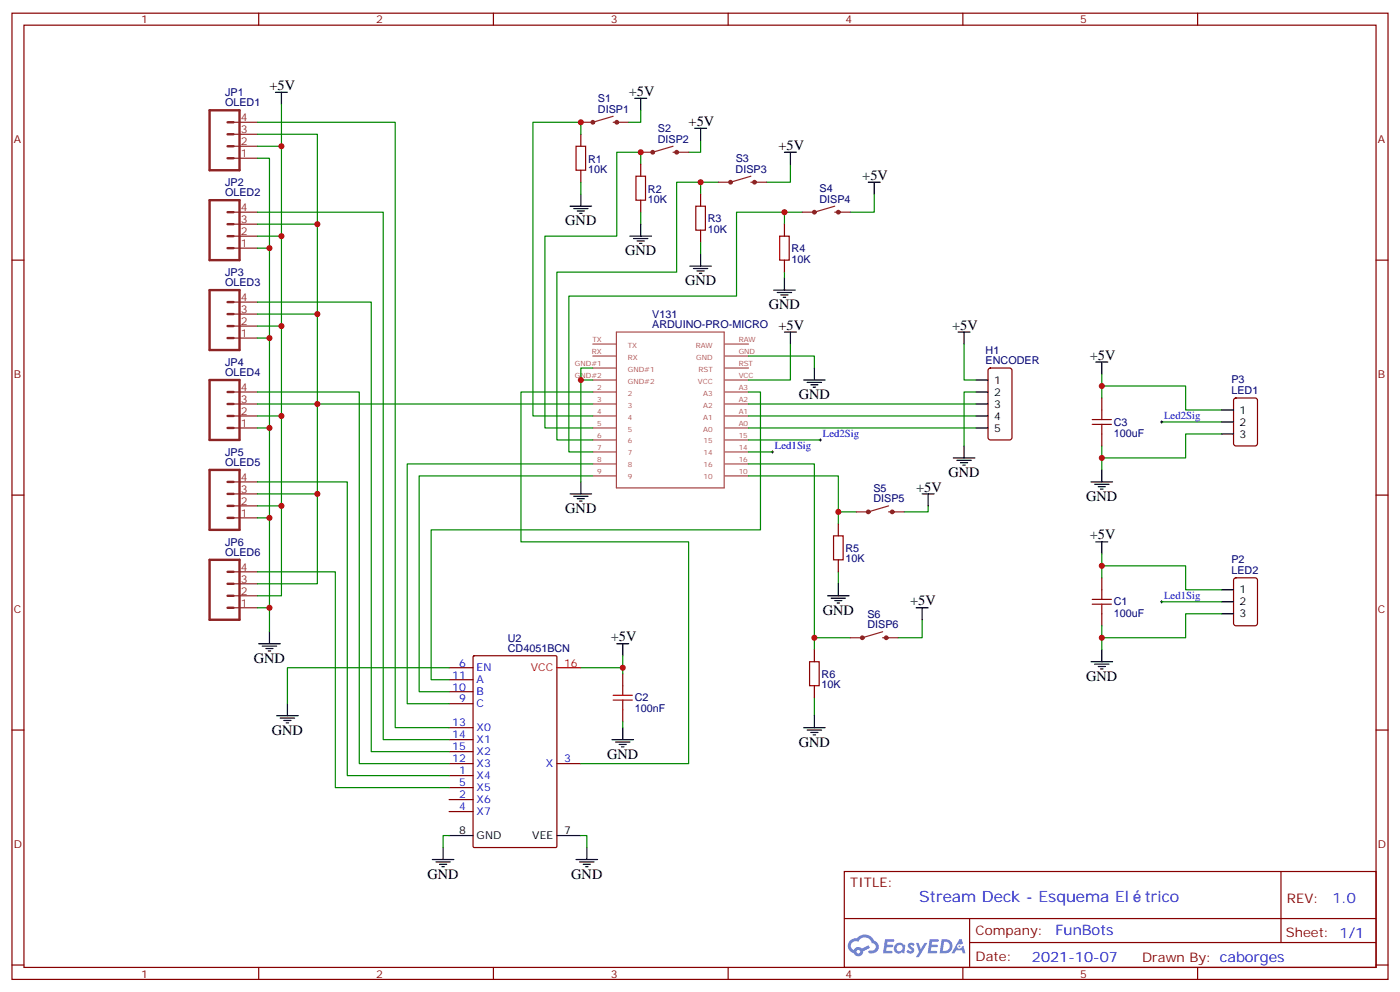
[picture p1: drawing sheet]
<svg xmlns="http://www.w3.org/2000/svg" width="412mm" height="292mm" viewBox="0 0 412 292" stroke-linecap="round" stroke-linejoin="round" font-family="sans-serif">
<g fill="none" stroke="#870000" stroke-width=".35">
<path d="M3.5 3.9h405.4v284.3h-405.4zM7.1 7.4h398.2v277.3h-398.2zM76.2 3.9v3.5M145.3 3.9v3.5M214.5 3.9v3.5M283.6 3.9v3.5M352.8 3.9v3.5M3.5 76.6h3.6M405.3 76.6h3.6M3.5 145.7h3.6M405.3 145.7h3.6M3.5 214.8h3.6"/>
<path d="M405.3 214.8h3.6M248.7 256.5h156.6v28.2h-156.6zM377.3 256.5v20.9M248.7 270.3h156.5M285.6 277.4h119.6M285.6 270.3v14.1M3.5 284h3.6M76.2 284.7v3.5M145.3 284.7v3.5M214.5 284.7v3.5M283.6 284.7v3.5M352.8 284.7v3.5"/>
<path d="M405.3 284h3.6"/>
</g>
<g fill="#5487ff">
<path d="M267.7 277.6a1.22 1.22 0 0 1 1.7 .3l-.4 .6a.47 .47 0 0 0-.3-.4 .47 .47 0 0 0-.5 .2l.1 .2a1.14 1.14 0 0 1 .8 1.8 1.14 1.14 0 0 1-1.9-.1l-.2-.1 .5-.6 .7 .4a.29 .29 0 0 0 .3-.2 .29 .29 0 0 0-.2-.3 1.04 1.04 0 0 1-.6-1.8z"/>
<path d="M260.7 276.4h2.4l.3 .2-.2 .5h-1.8l-.1 .9h1.5l.3 .4-.3 .3h-1.6l-.2 1.1 1.7 .1 .2 .3-.2 .3-2.6 .1z"/>
<path d="M273.8 276.4h2.4l.3 .2-.1 .5h-1.8l-.2 .9h1.6l.3 .4-.4 .3h-1.6l-.1 1.1 1.7 .1 .2 .3-.2 .3h-2.6z"/>
<path d="M282.6 276.4h.7l.3 1.3-.6 .3a.69 .69 0 0 0-1 .2 .69 .69 0 0 0 .4 1 .69 .69 0 0 0 .9-.6l.5-.3 .6 2.2h-.8l-.2-.8h-1.8l-.5 .8h-.8z"/>
<path d="M269.8 277.5h.8l.6 1.8 1.1-1.8h.9l-2.6 4.2h-.8l.9-1.6z"/>
<path d="M277.4 276.4l-.6 4.2h1.3a2.11 2.11 0 0 0 2.5-2.2 2.11 2.11 0 0 0-2.5-2zM278.1 277.1a1.39 1.39 0 0 1 1.7 1.5 1.39 1.39 0 0 1-1.8 1.2h-.3z"/>
<path d="M263.7 278a1.54 1.54 0 0 0-.1 2.2 1.54 1.54 0 0 0 2.2 .1l.6 .3 .3-2.3-.2-.3h-.4a1.49 1.49 0 0 0-2.4 0zM264 279a.94 .94 0 0 1 1.8 0 .94 .94 0 0 1-1.8 0z"/>
<path d="M250.4 276.8a2.18 2.18 0 0 0 1.1 3.7 1.44 1.44 0 0 0 1.6 .9 1.44 1.44 0 0 0 1.2-1.5l2-1-.5-.7-1.9 1a1.47 1.47 0 0 0-2.4 .4 1.39 1.39 0 0 1-.7-1.9 1.39 1.39 0 0 1 2-.5 2.12 2.12 0 0 1 2.2-1.3 2.12 2.12 0 0 1 1.9 1.7 1.14 1.14 0 0 1 1.1 1.4 1.14 1.14 0 0 1-1.7 .7 .43 .43 0 0 0-.5 .4 .43 .43 0 0 0 .4 .5 1.98 1.98 0 0 0 2.5-1.3 1.98 1.98 0 0 0-1.2-2.5 3.1 3.1 0 0 0-5.3-.7l-.9 .1zM252.3 280.1a.55 .55 0 0 1 1.1 0 .55 .55 0 0 1-1.1 0z"/>
<circle cx="282.6" cy="278.5" r=".26"/>
</g>
<g fill="none" stroke="#8c2424" stroke-width=".35">
<path d="M68.8 36h7M68.8 39.5h7M180.6 34.2l-6 1.8h-3.5M180.6 36h4.6M68.8 46.6h7M68.8 43h7M198.3 43l-6 1.8h-3.6M198.3 44.8h4.5M221.2 51.9l-6 1.7h-3.5M221.2 53.6h4.6M68.8 73h7M68.8 69.5h7"/>
<path d="M68.8 66h7M68.8 62.4h7M245.9 60.7l-6 1.7h-3.5M245.9 62.4h4.6M68.8 99.5h7M68.8 96h7M68.8 92.4h7M68.8 88.9h7M68.8 118.9h7M68.8 115.4h7M68.8 125.9h7M68.8 122.4h7"/>
<path d="M68.8 152.4h7M68.8 148.9h7M68.8 145.3h7M68.8 141.8h7M261.8 148.9l-6 1.7h-3.6M261.8 150.6h4.5M68.8 178.9h7M68.8 175.3h7M68.8 171.8h7M68.8 168.3h7M260 185.9l-6 1.8h-3.5M260 187.7h4.6"/>
</g>
<g fill="none" stroke="#8c2424" stroke-width=".71">
<path d="M61.7 32.5h8.9v17.6h-8.9zM67 39.5h1.8M67 36h1.8M61.7 58.9h8.9v17.7h-8.9zM67 43h1.8M67 46.6h1.8M67 66h1.8M67 69.5h1.8M67 73h1.8M67 62.4h1.8M61.7 85.4h8.9v17.6h-8.9zM67 92.4h1.8"/>
<path d="M67 96h1.8M67 99.5h1.8M67 88.9h1.8M61.7 111.8h8.9v17.7h-8.9zM67 118.9h1.8M67 115.4h1.8M61.7 138.3h8.9v17.6h-8.9zM67 122.4h1.8M67 125.9h1.8M67 145.3h1.8M67 148.9h1.8M67 152.4h1.8"/>
<path d="M67 141.8h1.8M61.7 164.7h8.9v17.7h-8.9zM67 171.8h1.8M67 175.3h1.8M67 178.9h1.8M67 168.3h1.8"/>
<circle cx="174.6" cy="36" r=".35"/>
<circle cx="181.7" cy="36" r=".35"/>
<circle cx="192.3" cy="44.8" r=".35"/>
<circle cx="199.3" cy="44.8" r=".35"/>
<circle cx="215.2" cy="53.6" r=".35"/>
<circle cx="222.3" cy="53.6" r=".35"/>
<circle cx="239.9" cy="62.4" r=".35"/>
<circle cx="246.9" cy="62.4" r=".35"/>
<circle cx="255.8" cy="150.6" r=".35"/>
<circle cx="262.8" cy="150.6" r=".35"/>
<circle cx="254" cy="187.7" r=".35"/>
<circle cx="261.1" cy="187.7" r=".35"/>
</g>
<g fill="none" stroke="#870000" stroke-width=".35">
<path d="M171.1 39.5v3.5M171.1 50.1v3.5M188.7 48.3v3.6M188.7 58.9v3.5M206.4 57.2v3.5M206.4 67.7v3.6M231.1 66v3.5M231.1 76.6v3.5M291.3 108.5l.4-.2h5.7l.6 .4 .1 20.1-.5 .6-5.9 .1-.6-.5-.1-20zM324.6 117.1v3.5M363.6 117.3l.5-.2h5.6l.7 .5v12.9l-.4 .7h-5.9l-.7-.4v-13zM324.6 127.7v3.5"/>
<path d="M246.9 154.2v3.5M246.9 164.7v3.6M324.6 170v3.6M363.6 170.2l.5-.2h5.6l.7 .5v12.9l-.4 .7h-5.9l-.7-.4v-13zM132.3 196.5h7M139.4 193.1l.3-.1h24l.3 .1v56l-.1 .3h-24.2l-.3-.2zM183.4 198.3v3.5M239.9 191.2v3.5M324.6 180.6v3.5M132.3 214.1h7M132.3 207.1h7M132.3 203.6h7"/>
<path d="M132.3 200h7M132.3 217.7h7M183.4 208.8v3.6M239.9 201.8v3.5M132.3 235.3h7M132.3 228.2h7M132.3 224.7h7M132.3 238.8h7M132.3 231.8h7M132.3 221.2h7M164 224.7h7.1"/>
</g>
<path d="M164 196.5h7.1" fill="none" stroke="#f00" stroke-width=".35"/>
<g fill="none" stroke="#000" stroke-width=".35">
<path d="M81.1 27.2h3.6M82.9 27.2v3.5M187 28.9h3.5M188.7 28.9v3.6M204.6 37.7h3.5M206.4 37.7v3.6M171.1 57.2v3.5M231.1 44.8h3.5M232.8 44.8v3.5M255.8 53.6h3.5M257.5 53.6v3.6M167.9 60.7h6.4"/>
<path d="M169 61.4h4.2M170 62.1h2.2M170.7 62.8h.7M185.6 69.5h6.3M186.6 70.2h4.3M187.7 70.9h2.1M188.4 71.6h.7M188.7 66v3.5M203.2 78.3h6.3M204.3 79h4.2M205.3 79.7h2.1M206.4 74.8v3.5"/>
<path d="M206 80.4h.7M227.9 85.4h6.3M229 86.1h4.2M230 86.8h2.1M230.7 87.5h.7M231.1 81.8v3.6M231.1 97.7h3.5M232.8 97.7v3.5M282.2 97.7h3.6M284 97.7v3.5M236.7 111.8h6.4M237.8 112.5h4.2"/>
<path d="M238.8 113.2h2.1M239.5 113.9h.7M239.9 108.3v3.5M287.5 111.8h3.5M287.5 115.4h3.5M287.5 118.9h3.5M322.8 106.5h3.5M324.6 106.5v3.6M280.8 134.8h6.4M281.9 135.5h4.2M282.9 136.2h2.1M283.6 136.9h.7"/>
<path d="M284 131.2v3.6M287.5 122.4h3.5M287.5 125.9h3.5M324.6 138.3v3.5M359.8 120.6h3.6M359.8 124.2h3.6M359.8 127.7h3.6M167.9 145.3h6.4M169 146h4.2M170 146.8h2.2M170.7 147.5h.7M171.1 141.8v3.5"/>
<path d="M271.6 145.3h3.6M273.4 145.3v3.6M321.4 141.8h6.3M322.4 142.5h4.3M322.8 159.5h3.5M323.5 143.2h2.1M324.2 143.9h.7M324.6 159.5v3.5M243.8 175.3h6.3M244.8 176h4.3M245.9 176.7h2.1M246.6 177.4h.7"/>
<path d="M246.9 171.8v3.5M269.9 178.9h3.5M271.6 178.9v3.5M359.8 173.6h3.6M359.8 177.1h3.6M76.2 189.4h6.3M77.3 190.1h4.2M78.3 190.9h2.1M79 191.6h.7M79.4 185.9v3.5M181.7 189.4h3.5M183.4 189.4v3.6"/>
<path d="M321.4 194.7h6.3M322.4 195.4h4.3M323.5 196.1h2.1M324.2 196.8h.7M324.6 191.2v3.5M359.8 180.6h3.6M81.5 210.6h6.3M82.5 211.3h4.3M83.6 212h2.1M84.3 212.7h.7M84.7 207.1v3.5M180.3 217.7h6.3"/>
<path d="M181.3 218.4h4.3M182.4 219.1h2.1M183.1 219.8h.7M183.4 214.1v3.6M236.7 214.1h6.4M237.8 214.8h4.2M238.8 215.5h2.1M239.5 216.3h.7M239.9 210.6v3.5M127.4 252.9h6.3M128.4 253.6h4.2M129.5 254.4h2.1"/>
<path d="M130.2 255.1h.7M130.5 249.4v3.5M132.3 245.9h7M164 245.9h7.1M169.7 252.9h6.3M170.7 253.6h4.3M171.8 254.4h2.1M172.5 255.1h.7M172.9 249.4v3.5"/>
</g>
<g fill="none" stroke="#a10000" stroke-width=".35">
<path d="M169.7 43h2.8v7.1h-2.8zM187.3 51.9h2.8v7h-2.8zM205 60.7h2.8v7h-2.8zM229.7 69.5h2.8v7.1h-2.8zM321.7 124.9h5.7M321.7 123.5h5.7M324.6 120.6v2.9M324.6 124.9v2.8M245.5 157.7h2.9v7h-2.9zM321.7 177.8h5.7M321.7 176.4h5.7M324.6 173.6v2.8"/>
<path d="M324.6 177.8v2.8M238.5 194.7h2.8v7.1h-2.8zM180.6 206h5.7M180.6 204.6h5.7M183.4 201.8v2.8M183.4 206v2.8"/>
</g>
<g fill="none" stroke="#008700" stroke-width=".35">
<path d="M75.8 39.5h17.7v132.3h-17.7M75.8 36h40.6v178.1h15.9M82.9 30.7v144.6h-7.1M171.1 39.5v-3.5h-14.1v86.4h17.6M188.7 32.5v3.5h-3.5M75.8 46.6h3.6v139.3M75.8 43h7.1M171.1 53.6v3.6M188.7 48.3v-3.5h-7v24.7h-21.2v56.4h14.1M206.4 41.3v3.5h-3.6M206.4 53.6h-7.1v26.5h-35.3v49.4h10.6M211.7 53.6h-5.3v3.6"/>
<path d="M232.8 48.3v5.3h-7M257.5 57.2v5.2h-7M75.8 62.4h37.1v155.3h19.4M75.8 66h17.7M75.8 69.5h7.1M75.8 73h3.6M188.7 62.4v3.6M206.4 71.3v3.5M231.1 62.4h-14.1v24.7h-49.4v45.9h7M236.4 62.4h-5.3v3.6M75.8 88.9h33.6v132.3h22.9M75.8 92.4h17.7"/>
<path d="M75.8 96h7.1M75.8 99.5h3.6M231.1 80.1v1.7M75.8 115.4h30v109.3h26.5M75.8 118.9h98.8M171.1 111.8h3.5M174.6 108.3h-3.5v33.5M174.6 115.4h-21.1v44.1h49.3v65.2h-31.7M220.5 104.8h19.4v3.5M220.5 115.4h3.5v40.5h-97v44.1h5.3M220.5 118.9h67M232.8 101.2v10.6h-12.3"/>
<path d="M284 101.2v10.6h3.5M287.5 115.4h-3.5v15.8M324.6 113.6h24.6v7h10.6M324.6 110.1v7M75.8 125.9h3.6M75.8 122.4h7.1M174.6 136.5h-54.7v70.6h12.4M220.5 136.5h19.4v51.2M220.5 125.9h67M220.5 122.4h67M220.5 133h7M220.5 129.5h21.2"/>
<path d="M324.6 131.2v7.1M342.2 124.2h17.6M359.8 127.7h-10.6v7.1h-24.6M75.8 141.8h26.5v86.4h30M75.8 145.3h17.7M75.8 148.9h7.1M75.8 152.4h3.6M174.6 140.1h-51.1v63.5h8.8M220.5 140.1h26.4v10.5M252.2 150.6h-5.3v3.6M273.4 148.9v1.7h-7.1M75.8 168.3h23v63.5h33.5"/>
<path d="M75.8 178.9h3.6M246.9 168.3v3.5M324.6 166.5h24.6v7.1h10.6M324.6 163v7M342.2 177.1h17.6M132.3 196.5h-47.6v10.6M171.1 196.5h12.3M183.4 193v5.3M250.5 187.7h-10.6v3.5M271.6 182.4v5.3h-7M324.6 184.1v7.1M359.8 180.6h-10.6v7.1h-24.6"/>
<path d="M183.4 212.4v1.7M239.9 205.3v5.3M132.3 245.9h-1.8v3.5M171.1 245.9h1.8v3.5"/>
</g>
<g fill="none" stroke="#a64a4a" stroke-width=".35">
<path d="M181.6 97.7h31.7v45.9h-31.7zM174.6 101.2h7M174.6 104.8h7M174.6 108.3h7M174.6 111.8h7M174.6 115.4h7M174.6 118.9h7M213.5 101.2h7M213.5 104.8h7M213.5 108.3h7M213.5 111.8h7M213.5 115.4h7"/>
<path d="M213.5 118.9h7M174.6 122.4h7M174.6 125.9h7M174.6 129.5h7M174.6 133h7M174.6 136.5h7M213.5 122.4h7M213.5 125.9h7M213.5 129.5h7M213.5 133h7M213.5 136.5h7M174.6 140.1h7"/>
<path d="M213.5 140.1h7"/>
</g>
<path d="M227.2 133h.7M227.5 132.6v.7M241.3 129.5h.7M241.7 129.1v.7M341.8 124.2h.7M342.2 123.8v.7M341.8 177.1h.7M342.2 176.7v.7" fill="none" stroke="#000" stroke-width=".29"/>
<g fill="#c00">
<circle cx="183.4" cy="196.5" r=".88"/>
<circle cx="93.5" cy="66" r=".88"/>
<circle cx="93.5" cy="92.4" r=".88"/>
<circle cx="93.5" cy="145.3" r=".88"/>
<circle cx="93.5" cy="118.9" r=".88"/>
<circle cx="171.1" cy="36" r=".88"/>
<circle cx="188.7" cy="44.8" r=".88"/>
<circle cx="206.4" cy="53.6" r=".88"/>
<circle cx="231.1" cy="62.4" r=".88"/>
<circle cx="171.1" cy="111.8" r=".88"/>
<circle cx="246.9" cy="150.6" r=".88"/>
<circle cx="239.9" cy="187.7" r=".88"/>
<circle cx="324.6" cy="166.5" r=".88"/>
<circle cx="324.6" cy="187.7" r=".88"/>
<circle cx="324.6" cy="134.8" r=".88"/>
<circle cx="324.6" cy="113.6" r=".88"/>
<circle cx="82.9" cy="148.9" r=".88"/>
<circle cx="82.9" cy="122.4" r=".88"/>
<circle cx="82.9" cy="96" r=".88"/>
<circle cx="82.9" cy="69.5" r=".88"/>
<circle cx="82.9" cy="43" r=".88"/>
<circle cx="79.4" cy="73" r=".88"/>
<circle cx="79.4" cy="99.5" r=".88"/>
<circle cx="79.4" cy="125.9" r=".88"/>
<circle cx="79.4" cy="152.4" r=".88"/>
<circle cx="79.4" cy="178.9" r=".88"/>
</g>
<g font-size="4.6" fill="#00f">
<text x="270.8" y="265.5">Stream Deck - Esquema El</text>
<text x="337.2" y="265.5">trico</text>
</g>
<g font-size="4.2">
<text x="79.4" y="26.5">+5V</text>
<text x="185.2" y="28.2">+5V</text>
<text x="202.8" y="37">+5V</text>
<text x="229.3" y="44.1">+5V</text>
<text x="254" y="52.9">+5V</text>
<text x="166.5" y="66.3">GND</text>
<text x="184.1" y="75.1">GND</text>
<text x="201.8" y="84">GND</text>
<text x="226.5" y="91">GND</text>
<text x="229.3" y="97">+5V</text>
<text x="280.5" y="97">+5V</text>
<text x="321" y="105.8">+5V</text>
<text x="235.3" y="117.5">GND</text>
<text x="279.4" y="140.4">GND</text>
<text x="269.9" y="144.6">+5V</text>
<text x="320" y="147.5">GND</text>
<text x="166.5" y="151">GND</text>
<text x="321" y="158.8">+5V</text>
<text x="268.1" y="178.2">+5V</text>
<text x="242.4" y="181">GND</text>
<text x="179.9" y="188.7">+5V</text>
<text x="74.8" y="195.1">GND</text>
<text x="320" y="200.4">GND</text>
<text x="80.1" y="216.3">GND</text>
<text x="235.3" y="219.8">GND</text>
<text x="178.9" y="223.3">GND</text>
<text x="125.9" y="258.6">GND</text>
<text x="168.3" y="258.6">GND</text>
</g>
<g font-size="4.2" fill="#00f">
<text x="392.5" y="265.7">1.0</text>
<text x="310.9" y="275.3">FunBots</text>
<text x="304" y="283.1">2021-10-07</text>
</g>
<g font-size="3.9" fill="#800">
<text x="250.5" y="261.1">TITLE:</text>
<text x="379.1" y="265.7">REV:</text>
<text x="287.4" y="275.3">Company:</text>
<text x="378.7" y="275.9">Sheet: 1/1</text>
<text x="287.4" y="282.9">Date:</text>
<text x="336.4" y="283">Drawn By: caborges</text>
</g>
<g font-size="3.2" fill="#800">
<text x="41.6" y="6.9">1</text>
<text x="110.8" y="6.9">2</text>
<text x="179.9" y="6.9">3</text>
<text x="249.1" y="6.9">4</text>
<text x="318.2" y="6.9">5</text>
<text x="4.1" y="42">A</text>
<text x="405.9" y="42">A</text>
<text x="4.1" y="111.1">B</text>
<text x="405.9" y="111.1">B</text>
<text x="4.1" y="180.3">C</text>
<text x="405.9" y="180.3">C</text>
<text x="4.1" y="249.4">D</text>
<text x="405.9" y="249.4">D</text>
<text x="41.6" y="287.7">1</text>
<text x="110.8" y="287.7">2</text>
<text x="179.9" y="287.7">3</text>
<text x="249.1" y="287.7">4</text>
<text x="318.2" y="287.7">5</text>
</g>
<g font-size="3.2" fill="#000080">
<text x="66.3" y="28.3">JP1</text>
<text x="66.3" y="31.3">OLED1</text>
<text x="176.1" y="33.2">DISP1</text>
<text x="176.1" y="30.1">S1</text>
<text x="193.8" y="42">DISP2</text>
<text x="193.8" y="38.9">S2</text>
<text x="173.2" y="47.8">R1</text>
<text x="216.7" y="47.7">S3</text>
<text x="173.2" y="50.9">10K</text>
<text x="216.7" y="50.8">DISP3</text>
<text x="66.3" y="57.8">OLED2</text>
<text x="66.3" y="54.7">JP2</text>
<text x="190.9" y="59.7">10K</text>
<text x="190.9" y="56.7">R2</text>
<text x="241.4" y="59.6">DISP4</text>
<text x="241.4" y="56.6">S4</text>
<text x="208.5" y="65.5">R3</text>
<text x="208.5" y="68.5">10K</text>
<text x="233.2" y="77.3">10K</text>
<text x="233.2" y="74.3">R4</text>
<text x="66.3" y="81.2">JP3</text>
<text x="66.3" y="84.3">OLED3</text>
<text x="192.1" y="93.5">V131</text>
<text x="192.1" y="96.7">ARDUINO-PRO-MICRO</text>
<text x="66.3" y="107.7">JP4</text>
<text x="290.3" y="107.2">ENCODER</text>
<text x="290.3" y="104.1">H1</text>
<text x="66.3" y="110.7">OLED4</text>
<text x="362.7" y="112.8">P3</text>
<text x="362.7" y="116.1">LED1</text>
<text x="328.1" y="125.3">C3</text>
<text x="328.1" y="128.5">100uF</text>
<text x="66.3" y="137.2">OLED5</text>
<text x="66.3" y="134.1">JP5</text>
<text x="257.3" y="147.8">DISP5</text>
<text x="257.3" y="144.8">S5</text>
<text x="66.3" y="160.6">JP6</text>
<text x="66.3" y="163.6">OLED6</text>
<text x="249.1" y="165.5">10K</text>
<text x="249.1" y="162.5">R5</text>
<text x="362.7" y="165.8">P2</text>
<text x="362.7" y="169">LED2</text>
<text x="328.1" y="178.2">C1</text>
<text x="255.5" y="184.9">DISP6</text>
<text x="255.5" y="181.8">S6</text>
<text x="328.1" y="181.4">100uF</text>
<text x="149.6" y="191.9">CD4051BCN</text>
<text x="149.6" y="188.8">U2</text>
<text x="242" y="202.6">10K</text>
<text x="242" y="199.5">R6</text>
<text x="187" y="209.6">100nF</text>
<text x="187" y="206.4">C2</text>
</g>
<g font-size="3.2" fill="#8d2323">
<text x="70.9" y="35.6">4</text>
<text x="70.9" y="39.2">3</text>
<text x="70.9" y="46.2">1</text>
<text x="70.9" y="42.7">2</text>
<text x="70.9" y="65.6">3</text>
<text x="70.9" y="62.1">4</text>
<text x="70.9" y="69.1">2</text>
<text x="70.9" y="72.7">1</text>
<text x="70.9" y="88.5">4</text>
<text x="70.9" y="95.6">2</text>
<text x="70.9" y="92.1">3</text>
<text x="70.9" y="99.1">1</text>
<text x="70.9" y="118.5">3</text>
<text x="70.9" y="115">4</text>
<text x="70.9" y="125.6">1</text>
<text x="70.9" y="122.1">2</text>
<text x="70.9" y="141.5">4</text>
<text x="70.9" y="148.5">2</text>
<text x="70.9" y="145">3</text>
<text x="70.9" y="152">1</text>
<text x="70.9" y="167.9">4</text>
<text x="70.9" y="171.4">3</text>
<text x="70.9" y="178.5">1</text>
<text x="70.9" y="175">2</text>
</g>
<g font-size="3.2">
<text x="292.8" y="112.9">1</text>
<text x="292.8" y="116.4">2</text>
<text x="292.8" y="119.9">3</text>
<text x="292.8" y="123.5">4</text>
<text x="365.1" y="121.7">1</text>
<text x="365.1" y="125.2">2</text>
<text x="292.8" y="127">5</text>
<text x="365.1" y="128.8">3</text>
<text x="365.1" y="174.6">1</text>
<text x="365.1" y="178.2">2</text>
<text x="365.1" y="181.7">3</text>
<text x="135.2" y="245.5">8</text>
<text x="166.2" y="245.5">7</text>
<text x="140.4" y="246.9">GND</text>
<text x="156.8" y="246.9">VEE</text>
</g>
<g font-size="3.2" fill="#00f">
<text x="342.9" y="123.3">Led2Sig</text>
<text x="242.4" y="128.6">Led2Sig</text>
<text x="228.2" y="132.1">Led1Sig</text>
<text x="342.9" y="176.2">Led1Sig</text>
<text x="135.2" y="196.1">6</text>
<text x="140.4" y="197.6">EN</text>
<text x="133.2" y="203.2">10</text>
<text x="133.2" y="199.7">11</text>
<text x="140.4" y="201.1">A</text>
<text x="135.2" y="206.7">9</text>
<text x="140.4" y="208.1">C</text>
<text x="140.4" y="204.6">B</text>
<text x="133.2" y="213.8">13</text>
<text x="140.4" y="215.2">X0</text>
<text x="133.2" y="220.8">15</text>
<text x="133.2" y="217.3">14</text>
<text x="140.4" y="218.7">X1</text>
<text x="133.2" y="224.4">12</text>
<text x="135.2" y="227.9">1</text>
<text x="140.4" y="225.8">X3</text>
<text x="140.4" y="222.2">X2</text>
<text x="160.8" y="225.8">X</text>
<text x="166.2" y="224.4">3</text>
<text x="135.2" y="231.4">5</text>
<text x="140.4" y="229.3">X4</text>
<text x="140.4" y="232.8">X5</text>
<text x="135.2" y="234.9">2</text>
<text x="135.2" y="238.5">4</text>
<text x="140.4" y="236.4">X6</text>
<text x="140.4" y="239.9">X7</text>
</g>
<g font-size="3.2" fill="#f00">
<text x="156.4" y="197.6">VCC</text>
<text x="166.2" y="196.1">16</text>
</g>
<g font-size="2.1" fill="#a54b4b">
<text x="174.5" y="100.6">TX</text>
<text x="217.6" y="100.6">RAW</text>
<text x="169.4" y="107.6">GND#1</text>
<text x="174.4" y="104.1">RX</text>
<text x="184.9" y="102.3">TX</text>
<text x="184.9" y="105.8">RX</text>
<text x="204.9" y="102.3">RAW</text>
<text x="205.1" y="105.8">GND</text>
<text x="217.6" y="104.1">GND</text>
<text x="217.6" y="107.6">RST</text>
<text x="169.4" y="111.1">GND#2</text>
<text x="184.9" y="109.3">GND#1</text>
<text x="184.9" y="112.9">GND#2</text>
<text x="205.6" y="112.9">VCC</text>
<text x="205.7" y="109.3">RST</text>
<text x="217.6" y="111.1">VCC</text>
<text x="175.9" y="114.7">2</text>
<text x="175.9" y="118.2">3</text>
<text x="184.9" y="116.4">2</text>
<text x="184.9" y="119.9">3</text>
<text x="207.2" y="116.4">A3</text>
<text x="207.2" y="119.9">A2</text>
<text x="217.6" y="114.7">A3</text>
<text x="217.6" y="118.2">A2</text>
<text x="175.9" y="121.7">4</text>
<text x="175.9" y="125.2">5</text>
<text x="184.9" y="123.5">4</text>
<text x="207.2" y="123.5">A1</text>
<text x="217.6" y="121.7">A1</text>
<text x="217.6" y="125.2">A0</text>
<text x="175.9" y="128.8">6</text>
<text x="184.9" y="127">5</text>
<text x="184.9" y="130.5">6</text>
<text x="207.2" y="127">A0</text>
<text x="207.3" y="130.5">15</text>
<text x="217.6" y="128.8">15</text>
<text x="175.9" y="132.3">7</text>
<text x="175.9" y="135.8">8</text>
<text x="184.9" y="134">7</text>
<text x="184.9" y="137.6">8</text>
<text x="207.3" y="134">14</text>
<text x="207.3" y="137.6">16</text>
<text x="217.6" y="132.3">14</text>
<text x="217.6" y="135.8">16</text>
<text x="175.9" y="139.4">9</text>
<text x="184.9" y="141.1">9</text>
<text x="207.3" y="141.1">10</text>
<text x="217.6" y="139.4">10</text>
</g>
</svg>
